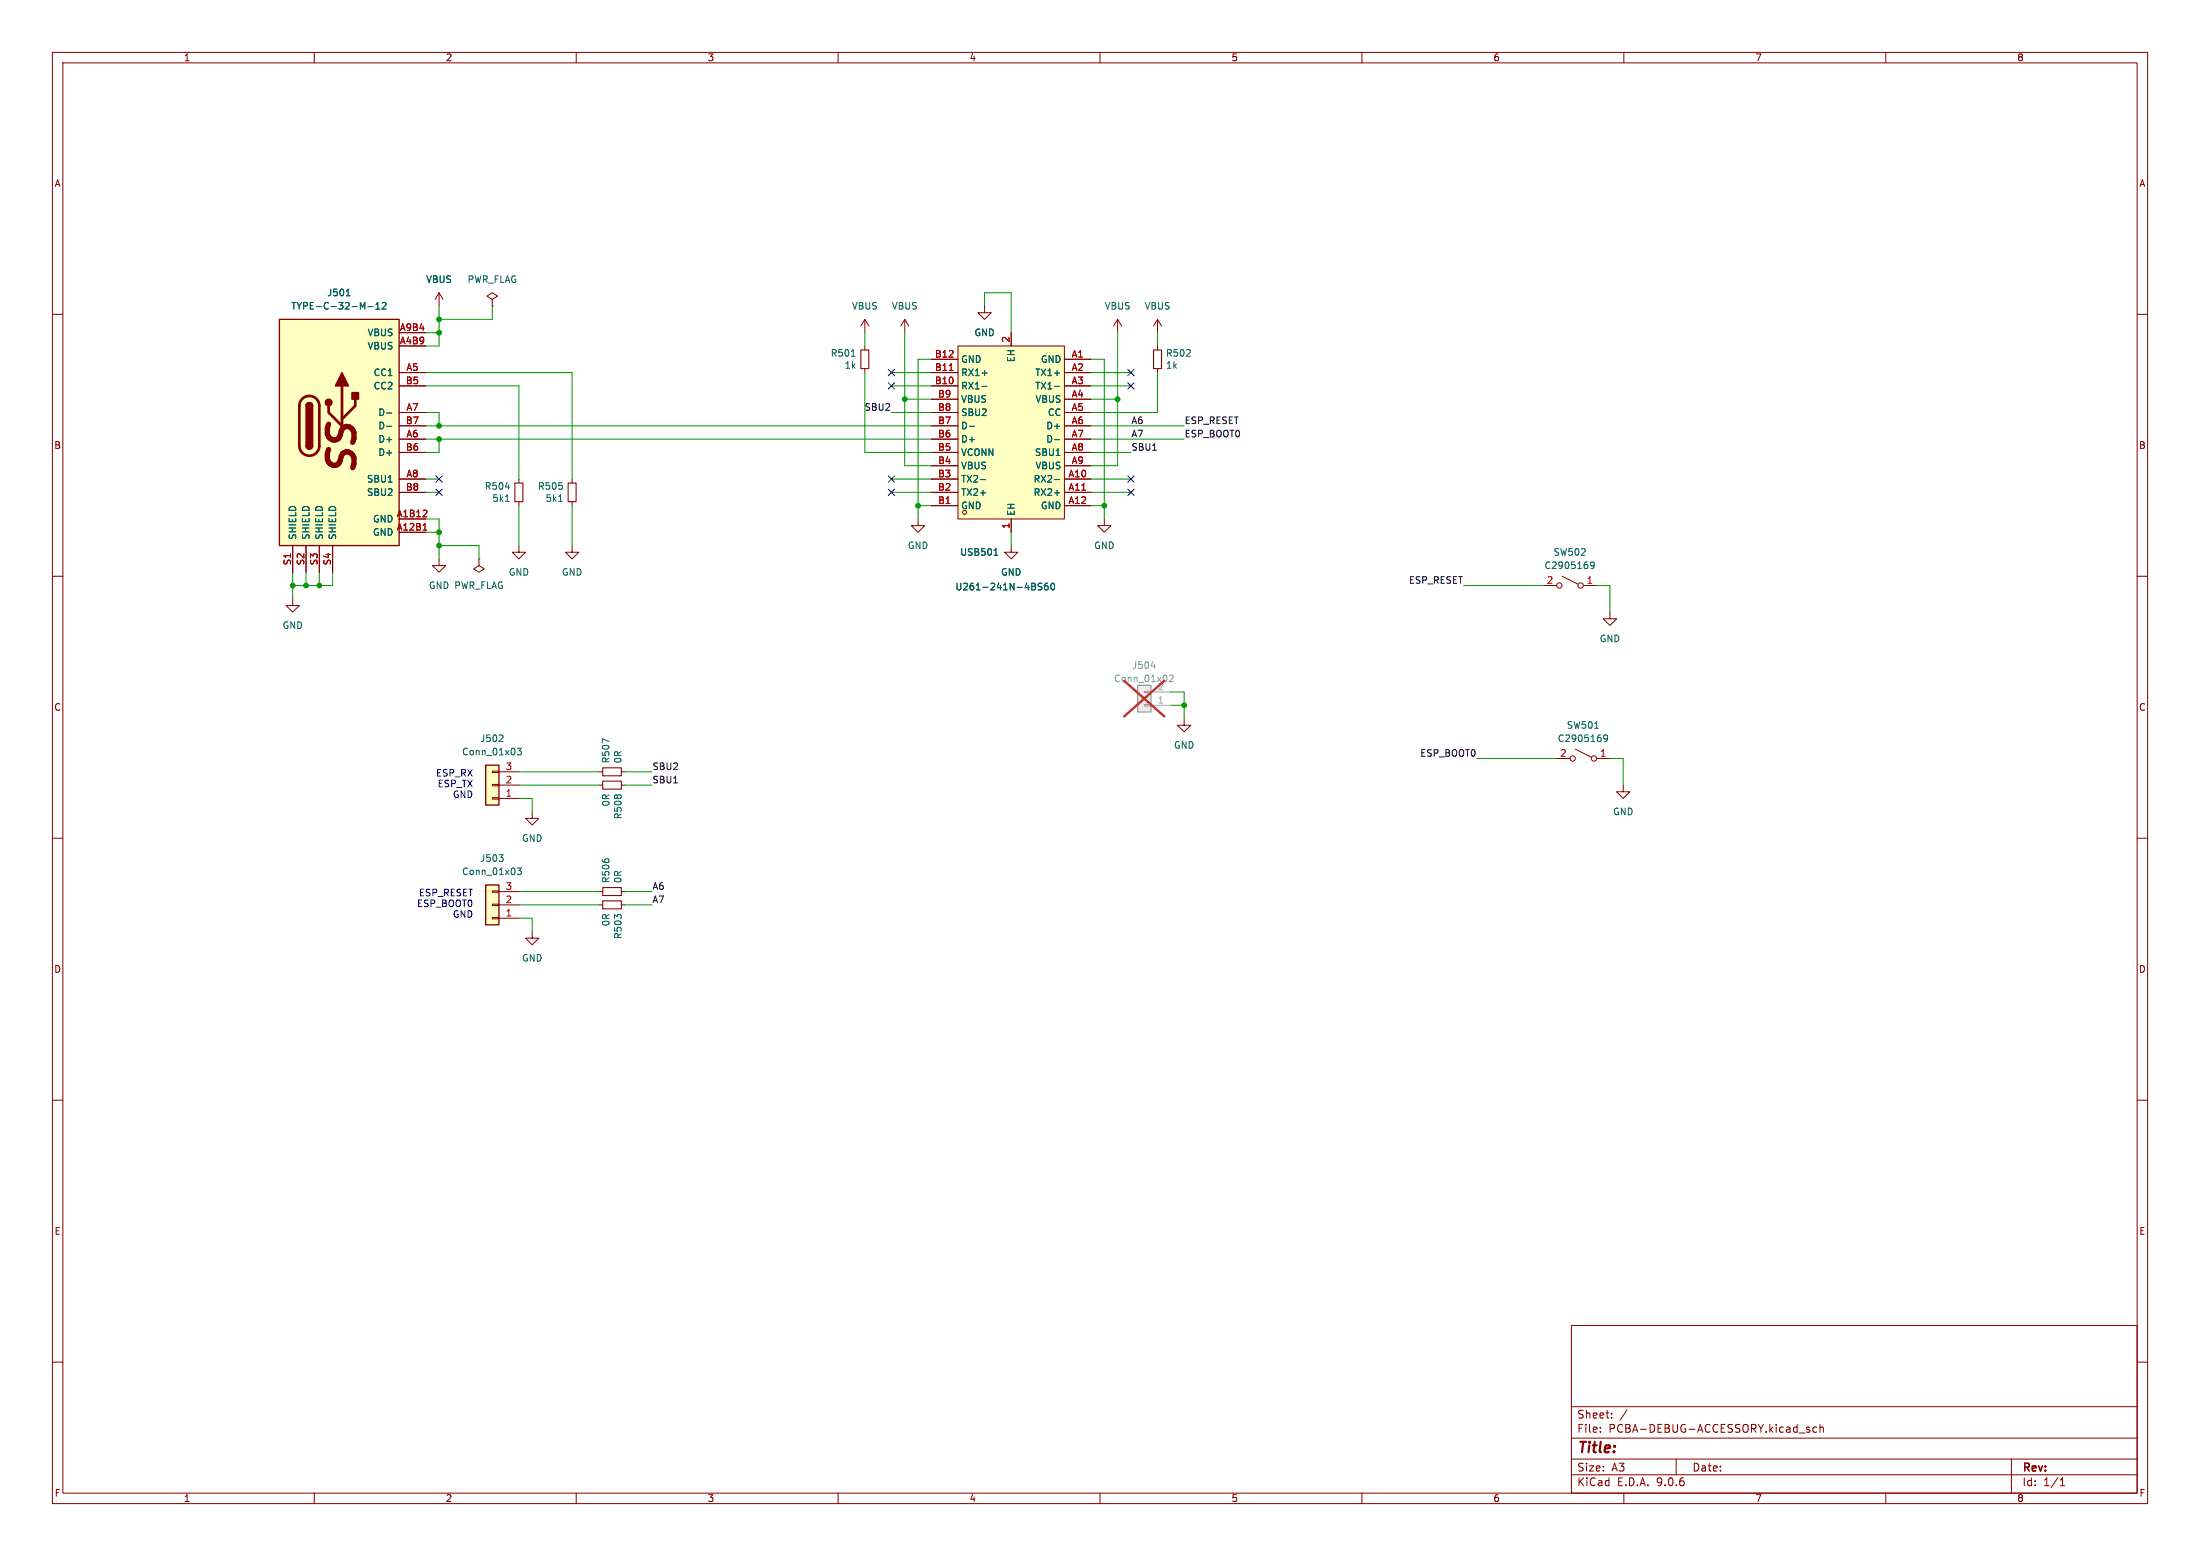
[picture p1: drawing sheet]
<svg xmlns="http://www.w3.org/2000/svg" width="420mm" height="297mm" viewBox="0 0 420 297" stroke-linecap="round" stroke-linejoin="round" font-family="sans-serif">
<g fill="none" stroke="#840000" stroke-width=".19">
<path d="M10 10h400v277h-400zM12 12h396v273h-396zM60 10v2M110 10v2M160 10v2M210 10v2M260 10v2M310 10v2M360 10v2M10 60h2M165.1 61l-.8 1.2M165.1 61l.8 1.2"/>
<path d="M165.1 61v2.5M408 60h2M99.1 91.4v.8M99.1 95.8v.7M109.2 91.4v.8M109.2 95.8v.7M175.3 99.1v1.2h1.2l-1.2 1.3-1.3-1.3h1.3M210.8 99.1v1.2h1.3l-1.3 1.3-1.3-1.3h1.3M10 110h2M91.4 106.7v1.3l1.1 .6-1.1 .6-1-.6 1-.6M91.4 106.7h.1M99.1 104.1v1.3h1.2l-1.2 1.3-1.3-1.3h1.3"/>
<path d="M109.2 104.1v1.3h1.3l-1.3 1.3-1.3-1.3h1.3M193 104.1v1.3h1.3l-1.3 1.3-1.2-1.3h1.2M408 110h2M10 160h2M114.3 147.3h.8M114.3 149.9h.8M118.6 147.3h.8M118.6 149.9h.8M408 160h2M114.3 170.2h.8M118.6 170.2h.8M10 210h2"/>
<path d="M408 210h2M300 253h108v32h-108zM10 260h2M300 278.5h108M300 274.5h108M300 268.5h108M305.5 273.2v.2M305.5 272.5v.1M307.7 270.5v.2M307.7 269.8v.1M310.6 269.1l-1.3 1.9M320 278.5v3"/>
<path d="M345.1 272.9l.3 .1 .1 .2-.2 .2h-.3M345.1 272.4l.3 .1M346.8 272.5l-.4-.1-.3 .3 .1 .6h.6M347.4 272.5l.3-.1 .3 .1 .1 .9M347.4 271.9v1.5M384 278.5v6.5M408 260h2M60 285v2M110 285v2M160 285v2M210 285v2M260 285v2"/>
<path d="M300 281.5h108M310 285v2M360 285v2M393.3 283.6h.9M393.3 282.5l.4-.4v1.5"/>
</g>
<path d="M98.3 92.2h1.5v3.6h-1.5zM108.5 92.2h1.5v3.6h-1.5zM115.1 146.6h3.5v1.5h-3.5zM115.1 149.1h3.5v1.5h-3.5zM115.1 169.4h3.5v1.5h-3.5z" fill="none" stroke="#840000" stroke-width=".2"/>
<path d="M96.5 93h.8M96.5 95.7h.7M106.6 95.7h.8M116.3 141.5l-1.3-.5v.8" fill="none" stroke="#006464" stroke-width=".19"/>
<path d="M182.9 66h20.3v33.1h-20.3z" fill="#ffffc2"/>
<g fill="none" stroke="#840000" stroke-width=".19">
<path d="M188 58.4v1.3h1.2l-1.2 1.3-1.3-1.3h1.3M172.7 61l-.7 1.2M172.7 61l.8 1.2M172.7 61v2.5M177.8 78.7h5.1M177.8 76.2h5.1M177.8 68.6h5.1M177.8 73.7h5.1M177.8 71.1h5.1M182.9 66h20.3v33.1h-20.3zM193 63.5v2.5M203.2 78.7h5.1"/>
<path d="M203.2 76.2h5.1M203.2 68.6h5.1M203.2 73.7h5.1M203.2 71.1h5.1M213.4 61l-.8 1.2M213.4 61l.7 1.2M213.4 61v2.5M221 61l-.8 1.2M221 61l.7 1.2M221 61v2.5M221 66v.8M221 70.4v.7"/>
<path d="M177.8 96.5h5.1M177.8 88.9h5.1M177.8 86.4h5.1M177.8 83.8h5.1M177.8 81.3h5.1M177.8 94h5.1M177.8 91.4h5.1M193 99.1v2.5M203.2 96.5h5.1M203.2 88.9h5.1M203.2 86.4h5.1M203.2 83.8h5.1"/>
<path d="M203.2 81.3h5.1M203.2 94h5.1M203.2 91.4h5.1M83.8 106.7v1.3h1.3l-1.3 1.2-1.3-1.2h1.3M297.2 144.8h2.5M300.7 143l3.1 1.5M304.8 144.8h2.5M101.6 177.8v1.3h1.3l-1.3 1.2-1.3-1.2h1.3M114.3 172.7h.8M118.6 172.7h.8"/>
<circle cx="184.2" cy="97.8" r=".38"/>
<circle cx="300.2" cy="144.8" r=".51"/>
<circle cx="304.3" cy="144.8" r=".51"/>
</g>
<g fill="none" stroke="#006464" stroke-width=".19">
<path d="M187.5 73.8h.9M187.5 71.2h.9M201.3 73.8h1M185.1 81.4h.9M187.2 91.5h.9M201.3 83.9h1M201.3 94.1h1M201.3 91.5h1M189.8 106h.7M190 104.9l.1-.2v1.3M198.9 111.4l-.5-.1-.2 .1v.4l.6 .2 .1 .4-.2 .2-.5-.1M200 111.3l-.4 .1a.86 .86 0 0 0 0 1.2l.5-.1v-.5l-.2-.2-.4 .1-.1 .1"/>
<path d="M200.7 111.4l.2-.1a.68 .68 0 0 1 .4 .7 .68 .68 0 0 1-.4 .6l-.3-.5zM304.4 139h.8M306.9 140.8l-.3 .3-.3-.1-.1-.2v-.3l.2-.2h.2l.3 .2a.84 .84 0 0 1-.4 1h-.2"/>
</g>
<path d="M181.2 70.7h.7" fill="none" stroke="#a90000" stroke-width=".19"/>
<path d="M220.2 66.8h1.5v3.6h-1.5zM115.1 172h3.5v1.5h-3.5z" fill="none" stroke="#840000" stroke-width=".2"/>
<path d="M92.7 168.9h2.5v7.6h-2.5z" fill="#ffffc2"/>
<path d="M92.7 168.9h2.5v7.6h-2.5z" fill="none" stroke="#840000" stroke-width=".25"/>
<path d="M94 175.1h1.2v.3h-1.2zM94 172.6h1.2v.2h-1.2zM94 170.1h1.2v.2h-1.2zM95.2 175.3h3.9M95.2 172.7h3.9M95.2 170.2h3.9" fill="none" stroke="#840000" stroke-width=".19"/>
<path d="M95.2 163.1h.8l-.4 .5M95.9 163.7l.1 .2-.1 .4M98.7 165.7h.8l-.4 .5 .4 .1v.5l-.2 .1-.6-.1" fill="none" stroke="#006464" stroke-width=".19"/>
<path d="M92.7 146.1h2.5v7.6h-2.5z" fill="#ffffc2"/>
<path d="M92.7 146.1h2.5v7.6h-2.5z" fill="none" stroke="#840000" stroke-width=".25"/>
<path d="M55.9 114.3v1.3h1.2l-1.2 1.2-1.3-1.2h1.3M94 152.3h1.2v.2h-1.2zM94 149.7h1.2v.3h-1.2zM94 147.2h1.2v.2h-1.2zM95.2 152.4h3.9M95.2 149.9h3.9M95.2 147.3h3.9M101.6 154.9v1.3h1.3l-1.3 1.3-1.3-1.3h1.3" fill="none" stroke="#840000" stroke-width=".19"/>
<path d="M95.9 140.3l.1 .2v.3l-.8 .7h.8M98.7 142.8h.8l-.4 .5 .4 .1v.6l-.2 .1-.6-.1" fill="none" stroke="#006464" stroke-width=".19"/>
<path d="M53.3 61h22.9v43.1h-22.9z" fill="#ffffc2"/>
<path d="M53.3 61h22.9v43.1h-22.9zM58.4 77.5a.64 .64 0 0 1 .7-.7 .64 .64 0 0 1 .6 .7M58.4 85.1a.64 .64 0 0 0 .7 .6 .64 .64 0 0 0 .6-.6" fill="none" stroke="#840000" stroke-width=".25"/>
<path d="M57.7 76.1a1.9 1.9 0 0 1 2.1-.4 1.9 1.9 0 0 1 1.2 1.8v7.6a1.91 1.91 0 0 1-1.9 1.9 1.91 1.91 0 0 1-2-1.9l.1-7.8 .1-.6zM62.7 77.5v1.2l2.6 2.6M65.3 73.7v8.9M67.8 76.2v1.3l-2.5 2.5" fill="none" stroke="#840000" stroke-width=".51"/>
<g fill="#840000" stroke="#840000" stroke-width=".25">
<path d="M58.4 77.5h1.3v7.6h-1.3z"/>
<path d="M58.6 77a.64 .64 0 0 1 .7-.1 .64 .64 0 0 1 .4 .6h-1.3z"/>
<path d="M58.4 85.1h1.3a.64 .64 0 0 1-.6 .6 .64 .64 0 0 1-.7-.6z"/>
<path d="M65.3 71.1l1.2 2.6h-2.5z"/>
<path d="M67.2 74.9h1.3v1.3h-1.3z"/>
<circle cx="62.7" cy="76.8" r=".63"/>
</g>
<g fill="none" stroke="#840000" stroke-width=".19">
<path d="M83.8 55.9l-.7 1.3M83.8 55.9l.8 1.3M83.8 55.9v2.5M94 57.2l1-.7-1-.6-1 .6 1 .7v1.2M94 58.4h.1M76.2 63.5h5.1M76.2 66h5.1M76.2 71.1h5.1M76.2 73.7h5.1M76.2 78.7h5.1M165.1 66v.8M165.1 70.4v.7"/>
<path d="M76.2 81.3h5.1M76.2 83.8h5.1M76.2 86.4h5.1M76.2 91.4h5.1M76.2 94h5.1M76.2 99.1h5.1M55.9 104.1v5.1M58.4 104.1v5.1M61 104.1v5.1M63.5 104.1v5.1M76.2 101.6h5.1M294.6 111.8h2.6"/>
<path d="M298.2 110l3 1.5M302.3 111.8h2.5M307.3 116.8v1.3h-1.2l1.2 1.3 1.3-1.3h-1.3M226.1 137.2v1.2h1.2l-1.2 1.3-1.3-1.3h1.3M309.9 149.9v1.2h-1.3l1.3 1.3 1.2-1.3h-1.2"/>
<circle cx="297.7" cy="111.8" r=".51"/>
<circle cx="301.8" cy="111.8" r=".51"/>
</g>
<path d="M66.1 56.5h.7M70.2 58.5h1M71.8 59h.7M71.8 58.1l.3-.4v1.3M73 57.9l.4-.2 .3 .4-.8 .9h.8M73.8 78.8h1M162.5 68h.7M73.8 81.4h1M304.3 107.8l-.2 .2h-.4l-.1-.2v-.3l.3-.2h.2l.2 .2a.84 .84 0 0 1-.3 1h-.3" fill="none" stroke="#006464" stroke-width=".19"/>
<path d="M80.7 98.6h.8M81.4 97.5v.4M80.8 101.2h.7" fill="none" stroke="#a90000" stroke-width=".19"/>
<path d="M164.3 66.8h1.6v3.6h-1.6z" fill="none" stroke="#840000" stroke-width=".2"/>
<path d="M217.2 130.8h2.5v5.1h-2.5z" fill="#ebeae8"/>
<path d="M217.2 130.8h2.5v5.1h-2.5z" fill="none" stroke="#9c9b98" stroke-width=".25"/>
<path d="M218.4 134.5h1.3v.2h-1.3zM218.4 132h1.3v.2h-1.3zM219.7 134.6h3.8M219.7 132.1h3.8" fill="none" stroke="#9c9b98" stroke-width=".19"/>
<path d="M219.8 127.2h.8M223.2 129l.5-.2 .3 .4-.8 .9h.8" fill="none" stroke="#939391" stroke-width=".19"/>
<path d="M214.6 130l7.7 6.7M222.3 130l-7.7 6.7" fill="none" stroke="#e12e31" stroke-width=".46"/>
<g fill="none" stroke="#009600" stroke-width=".19">
<path d="M83.8 58.4v7.6h-2.5M94 58.4v2.6h-10.2M188 58.4v-2.5h5v7.6M81.3 78.7h2.5v2.6M81.3 73.7h17.8v17.7M81.3 71.1h27.9v20.3M81.3 63.5h2.5M165.1 71.1v15.3h12.7M165.1 63.5v2.5M170.2 73.7h7.6M170.2 71.1h7.6M170.2 78.7h7.6"/>
<path d="M172.7 63.5v25.4h5.1M172.7 76.2h5.1M177.8 68.6h-2.5v30.5M208.3 73.7h7.6M208.3 71.1h7.6M208.3 68.6h2.5v30.5M208.3 76.2h5.1M213.4 63.5v25.4h-5.1M221 63.5v2.5M221 71.1v7.6h-12.7M81.3 99.1h2.5v7.6M81.3 94h2.5"/>
<path d="M81.3 91.4h2.5M81.3 83.8h96.5M81.3 81.3h96.5M83.8 83.8v2.6h-2.5M99.1 96.5v7.6M109.2 96.5v7.6M170.2 94h7.6M170.2 91.4h7.6M175.3 96.5h2.5M208.3 96.5h2.5M208.3 94h7.6M208.3 91.4h7.6"/>
<path d="M208.3 86.4h7.6M208.3 83.8h17.8M208.3 81.3h17.8M55.9 109.2v5.1M58.4 109.2v2.6M61 109.2v2.6M63.5 109.2v2.6h-7.6M81.3 101.6h2.5M83.8 104.1h7.6v2.6M193 101.6v2.5M279.4 111.8h15.2M304.8 111.8h2.5v5"/>
<path d="M223.5 132.1h2.6v5.1M223.5 134.6h2.6M99.1 152.4h2.5v2.5M99.1 149.9h15.2M99.1 147.3h15.2M119.4 149.9h5.1M119.4 147.3h5.1M281.9 144.8h15.3M307.3 144.8h2.6v5.1M99.1 175.3h2.5v2.5M99.1 170.2h15.2M99.1 172.7h15.2"/>
<path d="M119.4 170.2h5.1M119.4 172.7h5.1"/>
</g>
<g fill="none" stroke="#000084" stroke-width=".19">
<path d="M169.6 73.1l1.2 1.2M169.6 70.5l1.2 1.2M170.8 73.1l-1.2 1.2M170.8 70.5l-1.2 1.2M215.3 73.1l1.2 1.2M215.3 70.5l1.2 1.2M216.5 73.1l-1.2 1.2M216.5 70.5l-1.2 1.2M83.2 90.8l1.2 1.2M83.2 93.4l1.2 1.2M84.4 90.8l-1.2 1.2M84.4 93.4l-1.2 1.2"/>
<path d="M169.6 90.8l1.2 1.2M169.6 93.4l1.2 1.2M170.8 90.8l-1.2 1.2M170.8 93.4l-1.2 1.2M215.3 90.8l1.2 1.2M215.3 93.4l1.2 1.2M216.5 90.8l-1.2 1.2M216.5 93.4l-1.2 1.2"/>
</g>
<g fill="none" stroke="#006464" stroke-width=".19">
<path d="M66.1 56.5h.7M70.2 58.5h1M71.8 59h.7M71.8 58.1l.3-.4v1.3M73 57.9l.4-.2 .3 .4-.8 .9h.8M73.8 78.8h1M187.5 73.8h.9M187.5 71.2h.9M201.3 73.8h1M73.8 81.4h1M185.1 81.4h.9M187.2 91.5h.9"/>
<path d="M201.3 83.9h1M201.3 94.1h1M201.3 91.5h1M189.8 106h.7M190 104.9l.1-.2v1.3M198.9 111.4l-.5-.1-.2 .1v.4l.6 .2 .1 .4-.2 .2-.5-.1M200 111.3l-.4 .1a.86 .86 0 0 0 0 1.2l.5-.1v-.5l-.2-.2-.4 .1-.1 .1M200.7 111.4l.2-.1a.68 .68 0 0 1 .4 .7 .68 .68 0 0 1-.4 .6l-.3-.5z"/>
</g>
<g fill="none" stroke="#840000" stroke-width=".19">
<path d="M76.2 63.5h5.1M76.2 66h5.1M76.2 71.1h5.1M76.2 73.7h5.1M76.2 78.7h5.1M177.8 71.1h5.1M177.8 73.7h5.1M177.8 78.7h5.1M177.8 76.2h5.1M177.8 68.6h5.1M193 63.5v2.5M203.2 71.1h5.1"/>
<path d="M203.2 73.7h5.1M203.2 78.7h5.1M203.2 76.2h5.1M203.2 68.6h5.1M76.2 81.3h5.1M76.2 83.8h5.1M76.2 86.4h5.1M76.2 91.4h5.1M76.2 94h5.1M76.2 99.1h5.1M177.8 81.3h5.1M177.8 83.8h5.1"/>
<path d="M177.8 86.4h5.1M177.8 91.4h5.1M177.8 94h5.1M177.8 96.5h5.1M177.8 88.9h5.1M193 99.1v2.5M203.2 81.3h5.1M203.2 83.8h5.1M203.2 86.4h5.1M203.2 91.4h5.1M203.2 94h5.1M203.2 96.5h5.1"/>
<path d="M203.2 88.9h5.1M55.9 104.1v5.1M58.4 104.1v5.1M61 104.1v5.1M63.5 104.1v5.1M76.2 101.6h5.1"/>
</g>
<path d="M181.2 70.7h.7M80.7 98.6h.8M81.4 97.5v.4M80.8 101.2h.7" fill="none" stroke="#a90000" stroke-width=".19"/>
<g fill="#009600" stroke="#009600" stroke-width=".19">
<circle cx="83.8" cy="101.6" r=".46"/>
<circle cx="83.8" cy="83.8" r=".46"/>
<circle cx="83.8" cy="81.3" r=".46"/>
<circle cx="83.8" cy="61" r=".46"/>
<circle cx="83.8" cy="63.5" r=".46"/>
<circle cx="175.3" cy="96.5" r=".46"/>
<circle cx="172.7" cy="76.2" r=".46"/>
<circle cx="213.4" cy="76.2" r=".46"/>
<circle cx="61" cy="111.8" r=".46"/>
<circle cx="58.4" cy="111.8" r=".46"/>
<circle cx="55.9" cy="111.8" r=".46"/>
<circle cx="83.8" cy="104.1" r=".46"/>
<circle cx="210.8" cy="96.5" r=".46"/>
<circle cx="226.1" cy="134.6" r=".46"/>
</g>
<text font-size="7.1" fill="#840000" x="69.3" y="91.3" transform="rotate(-90 69.3 91.3)">SS</text>
<text font-size="2.8" fill="#840000" x="301" y="277.9">Title:</text>
<g font-size="2.1" fill="#840000">
<text x="301" y="273.7">File:</text>
<text x="301" y="271">Sheet:</text>
<text x="307.1" y="273.7">PCBA-DEBUG-ACCESSORY.kicad_sch</text>
<text x="301" y="281.1">Size:</text>
<text x="307.6" y="281.1">A3</text>
<text x="323" y="281.1">Date:</text>
<text x="386" y="281.3">Rev:</text>
<text x="301" y="283.9">KiCad</text>
<text x="308.7" y="283.9">E.D.A.</text>
<text x="316.3" y="283.9">9.0.6</text>
<text x="386" y="283.9">Id:</text>
<text x="390.1" y="283.9">1/1</text>
</g>
<g font-size="1.8" fill="#840000">
<text x="35" y="11.9">1</text>
<text x="85" y="11.9">2</text>
<text x="135" y="11.9">3</text>
<text x="185" y="11.9">4</text>
<text x="235" y="11.9">5</text>
<text x="285" y="11.9">6</text>
<text x="335" y="11.9">7</text>
<text x="385" y="11.9">8</text>
<text x="10.3" y="35.9">A</text>
<text x="408.3" y="35.9">A</text>
<text x="10.3" y="85.9">B</text>
<text x="408.2" y="85.9">B</text>
<text x="10.3" y="135.9">C</text>
<text x="408.2" y="135.9">C</text>
<text x="10.3" y="185.9">D</text>
<text x="408.2" y="185.9">D</text>
<text x="10.3" y="235.9">E</text>
<text x="408.3" y="235.9">E</text>
<text x="10.3" y="285.9">F</text>
<text x="35" y="286.9">1</text>
<text x="85" y="286.9">2</text>
<text x="135" y="286.9">3</text>
<text x="185" y="286.9">4</text>
<text x="235" y="286.9">5</text>
<text x="285" y="286.9">6</text>
<text x="335" y="286.9">7</text>
<text x="385" y="286.9">8</text>
<text x="408.3" y="285.9">F</text>
</g>
<g font-size="1.8" fill="#006464">
<text x="55.5" y="59.3">TYPE-C-32-M-12</text>
<text x="62.4" y="56.7">J501</text>
<text x="81.3" y="54.2">VBUS</text>
<text x="89.2" y="54.2">PWR_FLAG</text>
<text x="162.5" y="59.3">VBUS</text>
<text x="170.2" y="59.3">VBUS</text>
<text x="210.8" y="59.3">VBUS</text>
<text x="218.4" y="59.3">VBUS</text>
<text x="70.1" y="64.4">VBUS</text>
<text x="185.9" y="64.4">GND</text>
<text x="70.1" y="66.9">VBUS</text>
<text x="71.2" y="72">CC1</text>
<text x="158.5" y="68.3">R501</text>
<text x="161.2" y="70.6">1k</text>
<text x="183.4" y="69.4">GND</text>
<text x="183.4" y="72">RX1+</text>
<text x="193.9" y="69.2" transform="rotate(-90 193.9 69.2)">EH</text>
<text x="197.5" y="72">TX1+</text>
<text x="198.6" y="69.4">GND</text>
<text x="222.5" y="68.3">R502</text>
<text x="222.5" y="70.6">1k</text>
<text x="71.2" y="74.5">CC2</text>
<text x="183.4" y="77.1">VBUS</text>
<text x="183.4" y="74.5">RX1-</text>
<text x="197.5" y="74.5">TX1-</text>
<text x="197.6" y="77.1">VBUS</text>
<text x="72.1" y="79.6">D-</text>
<text x="72.1" y="82.1">D-</text>
<text x="183.4" y="82.1">D-</text>
<text x="183.4" y="79.6">SBU2</text>
<text x="199.6" y="82.1">D+</text>
<text x="199.9" y="79.6">CC</text>
<text x="72.1" y="84.7">D+</text>
<text x="72.1" y="87.2">D+</text>
<text x="183.4" y="89.8">VBUS</text>
<text x="183.4" y="87.2">VCONN</text>
<text x="183.4" y="84.7">D+</text>
<text x="197.5" y="87.2">SBU1</text>
<text x="197.6" y="89.8">VBUS</text>
<text x="199.6" y="84.7">D-</text>
<text x="70" y="92.3">SBU1</text>
<text x="70" y="94.8">SBU2</text>
<text x="92.4" y="93.7">R504</text>
<text x="93.9" y="96">5k1</text>
<text x="102.6" y="93.7">R505</text>
<text x="104.1" y="96">5k1</text>
<text x="183.4" y="94.8">TX2+</text>
<text x="183.4" y="92.3">TX2-</text>
<text x="197.2" y="94.8">RX2+</text>
<text x="197.2" y="92.3">RX2-</text>
<text x="71.1" y="99.9">GND</text>
<text x="183.4" y="97.4">GND</text>
<text x="193.9" y="98.6" transform="rotate(-90 193.9 98.6)">EH</text>
<text x="198.6" y="97.4">GND</text>
<text x="56.7" y="103.1" transform="rotate(-90 56.7 103.1)">SHIELD</text>
<text x="59.3" y="103.1" transform="rotate(-90 59.3 103.1)">SHIELD</text>
<text x="61.8" y="103.1" transform="rotate(-90 61.8 103.1)">SHIELD</text>
<text x="64.4" y="103.1" transform="rotate(-90 64.4 103.1)">SHIELD</text>
<text x="71.1" y="102.5">GND</text>
<text x="173.2" y="105">GND</text>
<text x="183.2" y="106.3">USB501</text>
<text x="208.8" y="105">GND</text>
<text x="296.5" y="106.3">SW502</text>
<text x="81.8" y="112.6">GND PWR_FLAG</text>
<text x="97" y="110.1">GND</text>
<text x="107.2" y="110.1">GND</text>
<text x="182.3" y="112.9">U261-241N-4BS60</text>
<text x="191" y="110.1">GND</text>
<text x="294.7" y="108.8">C2905169</text>
<text x="53.8" y="120.2">GND</text>
<text x="305.3" y="122.8">GND</text>
<text x="91.6" y="141.8">J502</text>
<text x="224" y="143.1">GND</text>
<text x="297.3" y="141.8">C2905169</text>
<text x="299" y="139.3">SW501</text>
<text x="88.1" y="144.4">Conn_01x03</text>
<text x="116.5" y="145.8" transform="rotate(-90 116.5 145.8)">R507</text>
<text x="118.8" y="145.8" transform="rotate(-90 118.8 145.8)">0R</text>
<text x="116.6" y="154.1" transform="rotate(-90 116.6 154.1)">0R</text>
<text x="307.8" y="155.8">GND</text>
<text x="99.6" y="160.9">GND</text>
<text x="118.9" y="156.5" transform="rotate(-90 118.9 156.5)">R508</text>
<text x="88.1" y="167.2">Conn_01x03</text>
<text x="91.6" y="164.7">J503</text>
<text x="116.5" y="168.7" transform="rotate(-90 116.5 168.7)">R506</text>
<text x="118.8" y="168.7" transform="rotate(-90 118.8 168.7)">0R</text>
<text x="116.6" y="176.9" transform="rotate(-90 116.6 176.9)">0R</text>
<text x="118.9" y="179.3" transform="rotate(-90 118.9 179.3)">R503</text>
<text x="99.6" y="183.7">GND</text>
</g>
<g font-size="1.8" fill="#a90000">
<text x="76.2" y="63.2">A9B4</text>
<text x="76.2" y="65.8">A4B9</text>
<text x="192.8" y="65.5" transform="rotate(-90 192.8 65.5)">2</text>
<text x="77.5" y="70.9">A5</text>
<text x="178.4" y="68.3">B12</text>
<text x="178.4" y="70.9">B11</text>
<text x="204.5" y="68.3">A1</text>
<text x="204.5" y="70.9">A2</text>
<text x="77.4" y="73.4">B5</text>
<text x="178.4" y="73.4">B10</text>
<text x="179" y="75.9">B9</text>
<text x="204.5" y="75.9">A4</text>
<text x="204.5" y="73.4">A3</text>
<text x="77.4" y="81">B7</text>
<text x="77.5" y="78.5">A7</text>
<text x="77.5" y="83.6">A6</text>
<text x="179" y="83.6">B6</text>
<text x="179" y="81">B7</text>
<text x="179" y="78.5">B8</text>
<text x="204.5" y="83.6">A7</text>
<text x="204.5" y="81">A6</text>
<text x="204.5" y="78.5">A5</text>
<text x="77.4" y="86.1">B6</text>
<text x="179" y="88.6">B4</text>
<text x="179" y="86.1">B5</text>
<text x="204.5" y="88.6">A9</text>
<text x="204.5" y="86.1">A8</text>
<text x="77.4" y="93.7">B8</text>
<text x="77.5" y="91.2">A8</text>
<text x="179" y="93.7">B2</text>
<text x="179" y="91.2">B3</text>
<text x="203.9" y="93.7">A11</text>
<text x="203.9" y="91.2">A10</text>
<text x="75.6" y="98.8">A1B12</text>
<text x="75.6" y="101.3">A12B1</text>
<text x="179" y="96.3">B1</text>
<text x="192.8" y="101" transform="rotate(-90 192.8 101)">1</text>
<text x="203.9" y="96.3">A12</text>
<text x="55.6" y="108" transform="rotate(-90 55.6 108)">S1</text>
<text x="58.2" y="108" transform="rotate(-90 58.2 108)">S2</text>
<text x="60.7" y="108" transform="rotate(-90 60.7 108)">S3</text>
<text x="63.2" y="108" transform="rotate(-90 63.2 108)">S4</text>
<text x="295.2" y="111.5">2</text>
<text x="302.8" y="111.5">1</text>
<text x="96.4" y="149.6">2</text>
<text x="96.4" y="147.1">3</text>
<text x="297.7" y="144.5">2</text>
<text x="305.4" y="144.5">1</text>
<text x="96.4" y="152.1">1</text>
<text x="96.4" y="172.5">2</text>
<text x="96.4" y="169.9">3</text>
<text x="96.4" y="175">1</text>
</g>
<g font-size="1.8" fill="#0f0f0f">
<text x="165" y="78.5">SBU2</text>
<text x="215.9" y="83.6">A7</text>
<text x="215.9" y="81">A6</text>
<text x="226.1" y="81">ESP_RESET</text>
<text x="226.1" y="83.6">ESP_BOOT0</text>
<text x="215.9" y="86.1">SBU1</text>
<text x="268.9" y="111.5">ESP_RESET</text>
<text x="124.5" y="147.1">SBU2</text>
<text x="124.5" y="149.6">SBU1</text>
<text x="271" y="144.5">ESP_BOOT0</text>
<text x="124.5" y="172.5">A7</text>
<text x="124.5" y="169.9">A6</text>
</g>
<g font-size="1.8" fill="#939391">
<text x="212.6" y="130.4">Conn_01x02</text>
<text x="216" y="127.9">J504</text>
<text x="220.9" y="131.8">2</text>
</g>
<text font-size="1.8" fill="#a5a4a2" x="220.9" y="134.4">1</text>
<g font-size="1.8" fill="#0000c2">
<text x="83.1" y="148.4">ESP_RX</text>
<text x="83.4" y="150.5">ESP_TX</text>
<text x="86.4" y="152.5">GND</text>
<text x="79.5" y="173.3">ESP_BOOT0</text>
<text x="79.9" y="171.3">ESP_RESET</text>
<text x="86.4" y="175.4">GND</text>
</g>
</svg>
